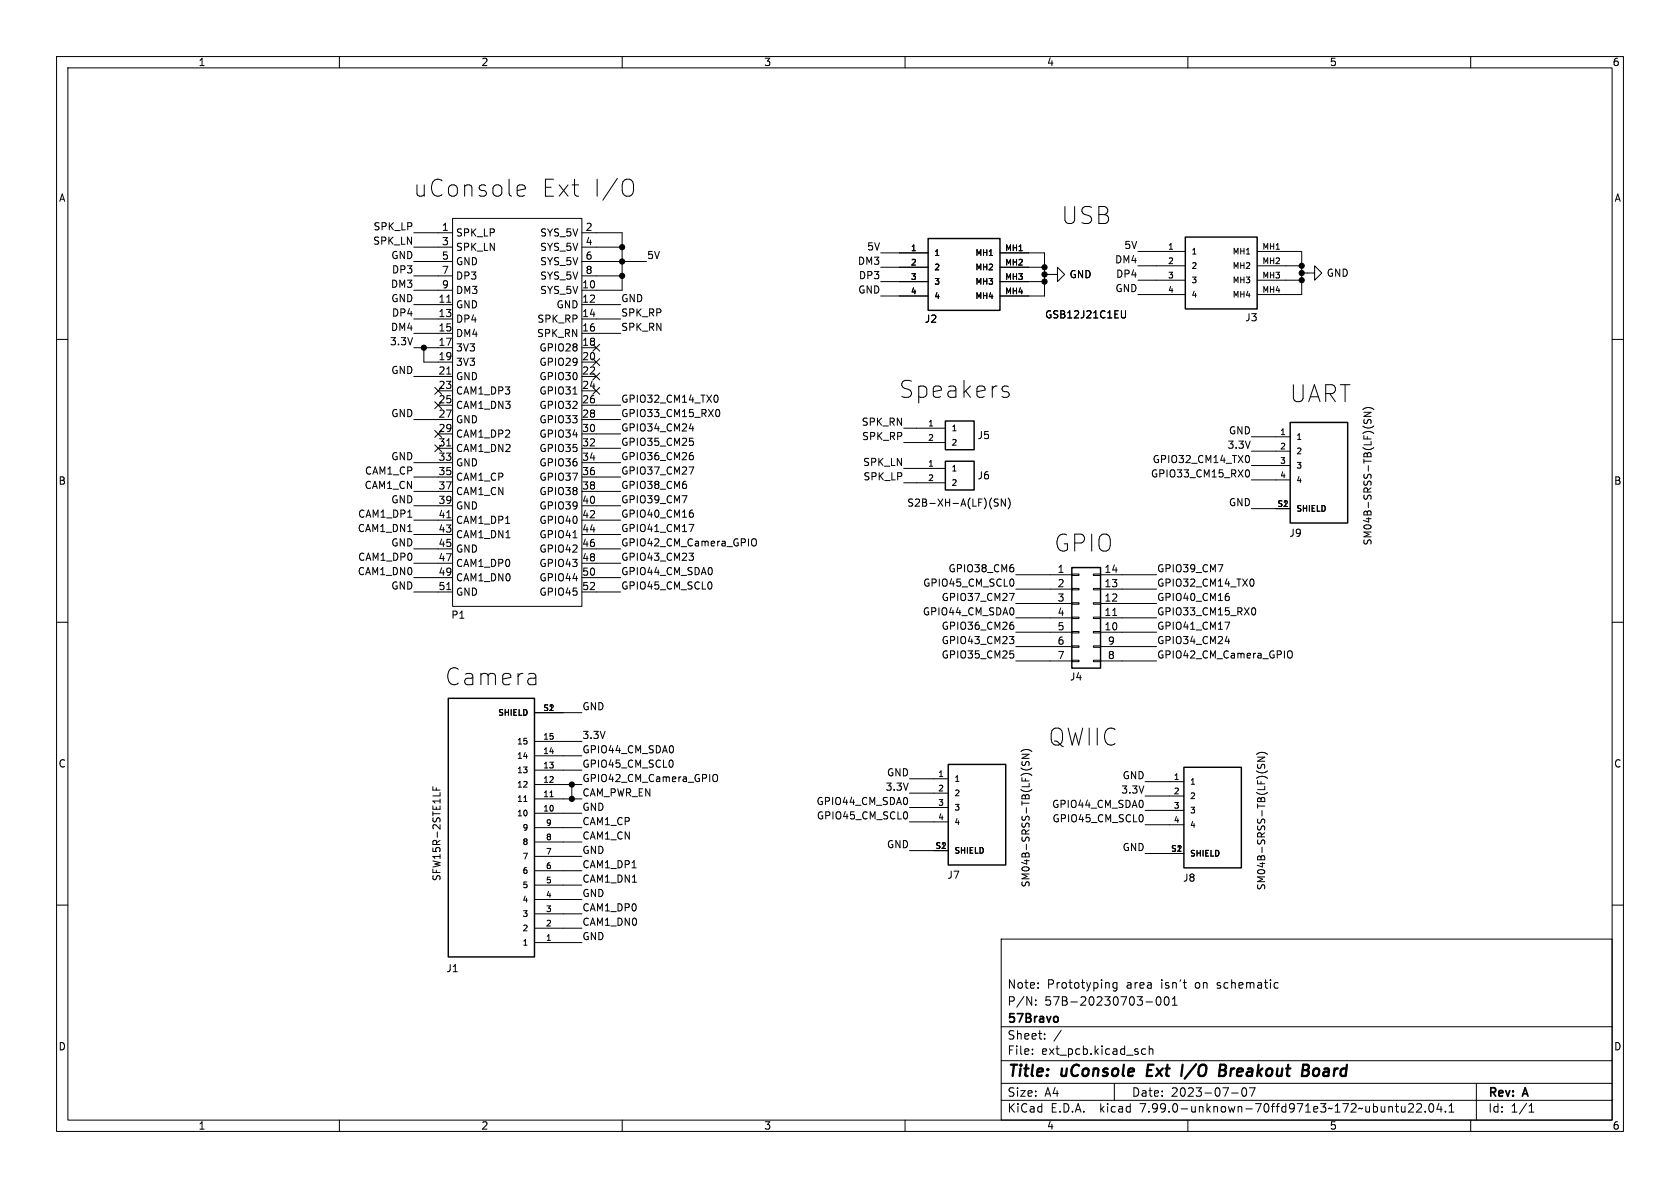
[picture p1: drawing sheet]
<svg xmlns="http://www.w3.org/2000/svg" width="297mm" height="210mm" viewBox="0 0 297 210" stroke-linecap="round" stroke-linejoin="round" font-family="sans-serif">
<g fill="none" stroke="#000" stroke-width=".18">
<path d="M10 10h277v190h-277zM12 12h273v186h-273zM60 10v2M110 10v2M160 10v2M210 10v2M260 10v2M80 38.6h22.9v68.6h-22.9zM91.6 34.5l.3 .2h.5l.3-.2M91.6 32.8l.3-.1h.5l.3 .1 .2 .6-1.5 .3M111.3 31.7l.3 .1a2.13 2.13 0 0 1 0 2.7l-.3 .2M10 60h2"/>
<path d="M73.2 41.1h6.8M73.2 51.3h6.8M73.2 53.8h6.8M73.2 56.4h6.8M73.2 58.9h6.8M73.2 43.7h6.8M73.2 46.2h6.8M73.2 48.8h6.8M79 53.4h.7M102.9 41.1h7.1v10.2h-7.1M102.9 53.8h6.8M102.9 56.4h6.8"/>
<path d="M102.9 58.9h6.8M102.9 43.7h7.1M102.9 46.2h11.4M102.9 48.8h7.1M155.7 44.7h8.4M155.7 47.2h8.4M155.7 49.8h8.4M155.7 52.3h8.4M176.8 44.7h7.9v7.6h-7.9M176.8 47.2h7.9M176.8 49.8h7.9M184.7 48.5h2.2v-1.3l1.3 1.3-1.3 1.3v-1.3"/>
<path d="M199 54.9l-.1 1.2-.2 .1-.3-.1M201.2 44.5h8.3M201.2 47h8.3M201.2 49.5h8.3M201.2 52.1h8.3M222.2 44.5h7.9v7.6h-7.9M222.2 47h7.9M222.2 49.5h7.9M230.1 48.3h2.3v-1.3l1.3 1.3-1.3 1.2v-1.2M285 60h2M73.2 74.2h6.8M73.2 61.5h6.8"/>
<path d="M73.2 66.5h6.8M74.9 61.5v2.5h5.1M76.9 76.1l1.2 1.2M76.9 78.6l1.2 1.3M76.9 71l1.2 1.2M76.9 68.5l1.2 1.2M77.5 69.1h2.5M77.5 71.6h2.5M77.5 76.7h2.5M77.5 79.2h2.5M78.1 76.1l-1.2 1.2M78.1 78.6l-1.2 1.3"/>
<path d="M78.1 71l-1.2 1.2M78.1 68.5l-1.2 1.2M79 66.1h.7M79 78.8h.7M101.3 69.7h.7M102.9 74.2h6.8M102.9 61.5h2.5M102.9 64h2.5M102.9 66.5h2.5M102.9 69.1h2.5M102.9 71.6h6.8M102.9 76.7h6.8"/>
<path d="M102.9 79.2h6.8M104.8 63.4l1.2 1.2M104.8 65.9l1.2 1.3M104.8 60.9l1.2 1.2M104.8 68.5l1.2 1.2M106 63.4l-1.2 1.2M106 65.9l-1.2 1.3M106 60.9l-1.2 1.2M106 68.5l-1.2 1.2M121.9 75.8h.7M121.9 77.5h.6M122.3 77.9l.3 .3v.3l-.3 .2"/>
<path d="M122.5 75.3v.9M126.5 69.8a.68 .68 0 0 1 .5 .7 .68 .68 0 0 1-.5 .6M126.7 72.4h.1a.68 .68 0 0 1 .5 .6 .68 .68 0 0 1-.5 .7l-.1-.1M159.8 75.7h7.3M159.8 78.2h7.3M177.6 69.2l.7 .2 .1 .4-.1 .3-.3 .1h-.6M177.6 68.2l.7 .2M221.2 77.2h6.9M221.2 79.8h6.9M240.9 72.4a1.46 1.46 0 0 1 2 0M241.1 72.9h1.3l-1.3 .7h1.3M241.2 74.2l-.1 .4 .1 .2h.4l.2-.5 .3-.1 .3 .2-.1 .5"/>
<path d="M73.2 81.8h6.8M73.2 84.3h6.8M73.2 86.9h6.8M73.2 89.4h6.8M73.2 91.9h6.8M73.2 94.5h6.8M73.2 97h6.8M73.2 99.6h6.8M79 91.5h.7M101.3 95.1h.7M102.9 81.8h6.8M102.9 84.3h6.8"/>
<path d="M102.9 86.9h6.8M102.9 89.4h6.8M102.9 91.9h6.8M102.9 94.5h6.8M102.9 97h6.8M102.9 99.6h6.8M120.6 87.6h.8l-.5 1.3M121.8 82.5h.8l-.5 1.3M121.8 92.7h.8l-.5 1.3M121.8 97.8h.8l-.4 .5M122.2 80h.3M122.2 90.2h.3"/>
<path d="M122.3 80.5l.3 .2v.3l-.3 .3M122.3 90.6l.3 .3v.3l-.3 .2M122.3 98.3l.3 .2v.3l-.3 .3M133.1 95.3l.1-.1a.43 .43 0 0 1 .5 .5v.4a.42 .42 0 0 1-.2 .4 .42 .42 0 0 1-.4 0M159.8 82.8h7.3M159.8 85.3h7.3M175.8 88.7l.6 .2 .1 .3-.3 .3-.5-.1M176.5 88.3l-.5-.1-.2 .1M177.7 88.2v1.3l-.7-1.3v1.3M178.2 88a1.46 1.46 0 0 1 0 2M215.3 99.8h.9l-.6 1.3M220.3 83.1h.2a.68 .68 0 0 1 .4 .6 .68 .68 0 0 1-.4 .6h-.2"/>
<path d="M220.5 80.5a.68 .68 0 0 1 .4 .6 .68 .68 0 0 1-.4 .7M221.2 82.3h6.9M221.2 84.8h6.9M221.2 89.9h6.9M10 110h2M73.2 102.1h6.8M73.2 104.6h6.8M79 104.2h.7M94.6 119.2l.1 .3v1.5M94.7 119.8l-.3 .1M102.9 102.1h6.8M102.9 104.6h6.8"/>
<path d="M125.8 103.1v.8M178.4 104.9h.9l-.5 1.3M178.4 112.5h.8l-.4 .5M178.6 115.1h.6M178.9 110h.2M179 115.5l.2 .3v.3l-.2 .2M179 110.5l.2 .2v.3l-.2 .2M179 113l.2 .2v.3l-.2 .3M179.2 102.6v.8M179.6 101.6h9.9M179.6 111.8h9.9M179.6 109.2h9.9"/>
<path d="M179.6 106.7h9.9M179.6 104.1h9.9M179.6 114.3h9.9M179.6 116.8h9.9M189.5 116.7h1.3v.3h-1.3zM189.5 114.2h1.3v.2h-1.3zM189.5 111.6h1.3v.3h-1.3zM189.5 109.1h1.3v.2h-1.3zM189.5 106.6h1.3v.2h-1.3zM189.5 104h1.3v.3h-1.3zM189.5 101.5h1.3v.2h-1.3zM193.3 116.7h1.3v.3h-1.3z"/>
<path d="M193.3 114.2h1.3v.2h-1.3zM193.3 111.6h1.3v.3h-1.3zM193.3 109.1h1.3v.2h-1.3zM193.3 106.6h1.3v.2h-1.3zM193.3 104h1.3v.3h-1.3zM193.3 101.5h1.3v.2h-1.3zM194.6 101.6h9.9M194.6 111.8h9.9M194.6 109.2h9.9M194.6 106.7h9.9M194.6 104.1h9.9M194.6 114.3h9.9"/>
<path d="M194.6 116.8h9.9M196.7 108.8h.7M216.5 110h.9l-.6 1.2M216.6 113.4h.8M217 104.9h.2M217.1 105.4l.2 .2v.3l-.2 .3M217.2 112.9v.9M221.3 102.4a.68 .68 0 0 1 .4 .6 .68 .68 0 0 1-.4 .6M221.4 107.5l.2-.1a.68 .68 0 0 1 .4 .7 .68 .68 0 0 1-.4 .6l-.2-.1M227.8 115.1h.1a.43 .43 0 0 1 .6 .4v.4a.42 .42 0 0 1-.3 .4 .42 .42 0 0 1-.4 0M285 110h2M76.5 139.1v.6h1.3"/>
<path d="M77.1 139.2v.5M94.5 138.7h8.4M94.5 136.1h8.4M94.5 133.6h8.4M94.5 131.1h8.4M94.5 126h8.4M94.7 120.9l-.3 .1M101.1 138.7v2.5M118.9 134.6v.8M126.2 137l.1-.1a.43 .43 0 0 1 .6 .4v.4a.42 .42 0 0 1-.3 .4 .42 .42 0 0 1-.4 0M160.8 137.7h6.8M180.5 132.9a1.46 1.46 0 0 1 1.9 0"/>
<path d="M180.7 133.3h1.2l-1.2 .8h1.2M180.7 134.6v.5l.2 .2 .3-.1 .3-.5h.3l.1 .1v.5M202.4 138.2h6.9M222.1 133.4a1.46 1.46 0 0 1 2 0M222.3 133.8h1.3l-1.3 .8h1.3M222.4 135.1l-.1 .5 .3 .2 .3-.1 .2-.5h.4l.1 .2-.1 .4M10 160h2M92.6 141.7h.6M94.5 143.8h8.4M94.5 141.2h8.4M94.5 159h8.4M94.5 156.5h8.4"/>
<path d="M94.5 153.9h8.4M94.5 151.4h8.4M94.5 148.8h8.4M94.5 146.3h8.4M97.2 140.8h.6M160.4 143.7v.8M160.8 140.2h6.8M160.8 142.7h6.8M160.8 145.3h6.8M160.8 150.4h6.8M202 144.3v.7M202.4 140.7h6.9"/>
<path d="M202.4 143.3h6.9M202.4 145.8h6.9M202.4 150.9h6.9M285 160h2M94.5 166.6h8.4M94.5 164.1h8.4M94.5 161.5h8.4M177 166h108v32h-108zM183.1 177.6v.1M183.1 176.8v.1M183.5 174.6v.1M183.5 173.8v.1"/>
<path d="M197.5 173.7v1.2l-.3 .3-.4-.1M197.5 173.8l-.5-.1-.3 .3v.4l.2 .2h.6M202.6 177.1h1.1M204.5 176.3l.2-.1a.81 .81 0 0 1 .6 .6 .81 .81 0 0 1-.3 .8l-.1 .1a.81 .81 0 0 1-.4-1.4zM206 176.3l.2-.1a.81 .81 0 0 1 .6 .6 .81 .81 0 0 1-.3 .8l-.2 .1a.81 .81 0 0 1-.3-1.4zM207.2 177.7h.9M207.2 176.6l.5-.4v1.5M209.2 173.7h.5M209.6 174.7h.1M225.5 173.7l.5 .1M226 174.6l-.5 .1M60 198v2"/>
<path d="M110 198v2M160 198v2M177 194.5h108M177 191.5h108M177 187.5h108M177 181.5h108M182.5 186.3v.1M182.5 185.5v.1M184.7 183.6v.1M184.7 182.8v.1M187.6 182.1l-1.3 2M197 191.5v3"/>
<path d="M201.8 186.1l.3 .3 .4-.1M202.5 185.5l-.4-.1-.3 .3M203.2 185.5l.2-.1 .3 .1 .1 .9M203.2 184.9v1.5M210 198v2M217.7 193.2h1.2M219.7 192.4l.2-.1a.81 .81 0 0 1 .6 .6 .81 .81 0 0 1-.3 .8l-.2 .1a.81 .81 0 0 1-.3-1.4zM220.9 192.3h1l-.7 1.5M247.7 195.6l.1 .9 .4 .1 .2-.1M248.4 195.6v1M249 195.2l.6-.1 .2 .1 .1 .3-.9 1.1h.9M250.5 195.2l.5-.1 .2 .1 .1 .3-.9 1.1h.9"/>
<path d="M252 196.5v.1M252.8 195.2l.2-.1a.81 .81 0 0 1 .5 .6 .81 .81 0 0 1-.3 .8l-.1 .1a.81 .81 0 0 1-.6-.6 .81 .81 0 0 1 .3-.8zM254.4 195l-.4 1.1h1M254.7 195.6v1M255.5 196.5v.1M256.2 196.6h.8M256.2 195.5l.4-.4v1.5M260 198v2M261 191.5v6.5M270.3 196.6h.9M270.3 195.5l.4-.4v1.5"/>
</g>
<path d="M203 188.2l-.3 2h1M211.5 188.1l-2.1 2.6M215.6 189.2h.7M215.7 188.2h.7a.49 .49 0 0 1 .3 .5 .49 .49 0 0 1-.4 .5l.3 .1a.58 .58 0 0 1-.3 .9h-.8zM231.2 189.3a.53 .53 0 0 1 0 .7M231.3 188.3a.46 .46 0 0 1-.1 .8M232.9 188.9a.62 .62 0 0 0-.7 .4v.7l.2 .2h.3" fill="none" stroke="#000" stroke-width=".4"/>
<path d="M186.8 179.7l.3 .3v.4l-.3 .3" fill="none" stroke="#000" stroke-width=".3"/>
<path d="M164.1 42.2h12.7v12.7h-12.7zM209.5 41.9h12.7v12.7h-12.7zM167.1 74.4h5.1v5.1h-5.1zM228.1 74.7h10.2v17.8h-10.2zM167.1 81.5h5.1v5.1h-5.1zM189.5 100.3h5.1v17.8h-5.1zM79.2 123.4h15.3v45.8h-15.3zM167.6 135.1h10.2v17.8h-10.2zM209.3 135.6h10.2v17.8h-10.2z" fill="none" stroke="#000" stroke-width=".25"/>
<g fill="#000" stroke="#000" stroke-width=".18">
<circle cx="110" cy="43.7" r=".46"/>
<circle cx="110" cy="46.2" r=".46"/>
<circle cx="110" cy="48.8" r=".46"/>
<circle cx="184.7" cy="48.5" r=".46"/>
<circle cx="184.7" cy="49.8" r=".46"/>
<circle cx="184.7" cy="47.2" r=".46"/>
<circle cx="230.1" cy="49.5" r=".46"/>
<circle cx="230.1" cy="48.3" r=".46"/>
<circle cx="230.1" cy="47" r=".46"/>
<circle cx="74.9" cy="61.5" r=".46"/>
<circle cx="101.1" cy="138.7" r=".46"/>
<circle cx="101.1" cy="141.2" r=".46"/>
</g>
<g font-size="4.2">
<text x="72.9" y="35.1">uConsole</text>
<text x="95.5" y="35.1">Ext</text>
<text x="104.5" y="35.1">I/O</text>
<text x="187.5" y="39.9">USB</text>
<text x="158.7" y="70.6">Speakers</text>
<text x="227.8" y="71.4">UART</text>
<text x="186.2" y="97.8">GPIO</text>
<text x="78.5" y="121.4">Camera</text>
<text x="185.2" y="132.1">QWIIC</text>
</g>
<g font-size="2.8">
<text x="178" y="190.9">Title:</text>
<text x="187.7" y="190.9">uConsole</text>
<text x="203.6" y="190.9">Ext</text>
<text x="210.5" y="190.9">I/O</text>
<text x="218" y="190.9">Breakout</text>
<text x="233.4" y="190.9">Board</text>
</g>
<g font-size="2.1">
<text x="178" y="178">P/N:</text>
<text x="178" y="175">Note:</text>
<text x="184.7" y="178">57B-20230703-001</text>
<text x="185.1" y="175">Prototyping</text>
<text x="199.2" y="175">area</text>
<text x="205.4" y="175">isn't</text>
<text x="211.6" y="175">on</text>
<text x="215.6" y="175">schematic</text>
<text x="178" y="184">Sheet:</text>
<text x="178" y="181.2">57Bravo</text>
<text x="178" y="186.7">File:</text>
<text x="184.1" y="186.7">ext_pcb.kicad_sch</text>
<text x="178" y="196.9">KiCad</text>
<text x="178" y="194.1">Size:</text>
<text x="184.7" y="194.1">A4</text>
<text x="185.7" y="196.9">E.D.A.</text>
<text x="194.6" y="196.9">kicad</text>
<text x="200" y="194.1">Date:</text>
<text x="201.8" y="196.9">7.99.0-unknown-70ffd971e3~172~ubuntu22.04.1</text>
<text x="207" y="194.1">2023-07-07</text>
<text x="263" y="194.3">Rev:</text>
<text x="263" y="196.9">Id:</text>
<text x="267.1" y="196.9">1/1</text>
<text x="269.4" y="194.3">A</text>
</g>
<g font-size="1.8">
<text x="35" y="11.9">1</text>
<text x="85" y="11.9">2</text>
<text x="135" y="11.9">3</text>
<text x="185" y="11.9">4</text>
<text x="235" y="11.9">5</text>
<text x="285" y="11.9">6</text>
<text x="10.3" y="35.9">A</text>
<text x="285.3" y="35.9">A</text>
<text x="65.9" y="40.8">SPK_LP</text>
<text x="78" y="40.9">1</text>
<text x="103.4" y="40.9">2</text>
<text x="65.9" y="43.3">SPK_LN</text>
<text x="69.1" y="45.9">GND</text>
<text x="78" y="43.4">3</text>
<text x="78" y="46">5</text>
<text x="80.5" y="42">SPK_LP</text>
<text x="80.5" y="44.6">SPK_LN</text>
<text x="80.5" y="47.1">GND</text>
<text x="95.4" y="42">SYS_5V</text>
<text x="95.4" y="44.6">SYS_5V</text>
<text x="95.4" y="47.1">SYS_5V</text>
<text x="103.4" y="43.4">4</text>
<text x="103.4" y="46">6</text>
<text x="114.3" y="45.9">5V</text>
<text x="151.6" y="46.9">DM3</text>
<text x="153.2" y="44.4">5V</text>
<text x="197" y="46.6">DM4</text>
<text x="198.7" y="44.1">5V</text>
<text x="69" y="51">DM3</text>
<text x="69.1" y="53.5">GND</text>
<text x="69.2" y="48.4">DP3</text>
<text x="77.4" y="53.6">11</text>
<text x="78" y="48.5">7</text>
<text x="78" y="51.1">9</text>
<text x="80.5" y="49.6">DP3</text>
<text x="80.5" y="52.2">DM3</text>
<text x="95.4" y="52.2">SYS_5V</text>
<text x="95.4" y="49.6">SYS_5V</text>
<text x="102.8" y="51.1">10</text>
<text x="102.8" y="53.6">12</text>
<text x="103.4" y="48.5">8</text>
<text x="109.7" y="53.5">GND</text>
<text x="151.6" y="52">GND</text>
<text x="151.7" y="49.4">DP3</text>
<text x="189" y="49.4">GND</text>
<text x="197.1" y="51.7">GND</text>
<text x="197.2" y="49.2">DP4</text>
<text x="234.5" y="49.1">GND</text>
<text x="69" y="58.6">DM4</text>
<text x="69.2" y="56">DP4</text>
<text x="77.4" y="56.1">13</text>
<text x="77.4" y="58.7">15</text>
<text x="80.5" y="54.7">GND</text>
<text x="80.5" y="57.3">DP4</text>
<text x="80.5" y="59.8">DM4</text>
<text x="94.8" y="59.8">SPK_RN</text>
<text x="94.9" y="57.3">SPK_RP</text>
<text x="98.3" y="54.7">GND</text>
<text x="102.8" y="56.1">14</text>
<text x="102.8" y="58.7">16</text>
<text x="109.7" y="58.6">SPK_RN</text>
<text x="109.7" y="56">SPK_RP</text>
<text x="163.4" y="57.3">J2</text>
<text x="184.7" y="56.5">GSB12J21C1EU</text>
<text x="220" y="57">J3</text>
<text x="68.8" y="61.1">3.3V</text>
<text x="77.4" y="61.2">17</text>
<text x="77.4" y="63.8">19</text>
<text x="80.5" y="62.3">3V3</text>
<text x="80.5" y="64.9">3V3</text>
<text x="95.3" y="62.3">GPIO28</text>
<text x="95.3" y="64.9">GPIO29</text>
<text x="102.8" y="61.2">18</text>
<text x="102.8" y="63.8">20</text>
<text x="69.1" y="66.2">GND</text>
<text x="77.4" y="66.3">21</text>
<text x="77.4" y="68.8">23</text>
<text x="77.4" y="71.4">25</text>
<text x="80.5" y="67.4">GND</text>
<text x="80.5" y="70">CAM1_DP3</text>
<text x="95.3" y="67.4">GPIO30</text>
<text x="95.3" y="70">GPIO31</text>
<text x="102.8" y="66.3">22</text>
<text x="102.8" y="68.8">24</text>
<text x="102.8" y="71.4">26</text>
<text x="109.7" y="71.3">GPIO32_CM14_TX0</text>
<text x="69.1" y="73.8">GND</text>
<text x="77.4" y="73.9">27</text>
<text x="77.4" y="76.5">29</text>
<text x="80.5" y="72.5">CAM1_DN3</text>
<text x="80.5" y="75">GND</text>
<text x="80.5" y="77.6">CAM1_DP2</text>
<text x="95.3" y="72.5">GPIO32</text>
<text x="95.3" y="75">GPIO33</text>
<text x="95.3" y="77.6">GPIO34</text>
<text x="102.8" y="73.9">28</text>
<text x="102.8" y="76.5">30</text>
<text x="109.7" y="73.8">GPIO33_CM15_RX0</text>
<text x="109.7" y="76.4">GPIO34_CM24</text>
<text x="152.2" y="75.3">SPK_RN</text>
<text x="152.3" y="77.9">SPK_RP</text>
<text x="172.7" y="77.8">J5</text>
<text x="217.2" y="76.9">GND</text>
<text x="64.4" y="84">CAM1_CP</text>
<text x="69.1" y="81.4">GND</text>
<text x="77.4" y="79">31</text>
<text x="77.4" y="81.5">33</text>
<text x="80.5" y="80.1">CAM1_DN2</text>
<text x="80.5" y="82.7">GND</text>
<text x="95.3" y="80.1">GPIO35</text>
<text x="95.3" y="82.7">GPIO36</text>
<text x="102.8" y="79">32</text>
<text x="102.8" y="81.5">34</text>
<text x="109.7" y="84">GPIO37_CM27</text>
<text x="109.7" y="81.4">GPIO36_CM26</text>
<text x="109.7" y="78.9">GPIO35_CM25</text>
<text x="152.5" y="82.5">SPK_LN</text>
<text x="203.7" y="81.9">GPIO32_CM14_TX0</text>
<text x="216.9" y="79.4">3.3V</text>
<text x="10.3" y="85.9">B</text>
<text x="64.4" y="86.5">CAM1_CN</text>
<text x="69.1" y="89.1">GND</text>
<text x="77.4" y="84.1">35</text>
<text x="77.4" y="86.6">37</text>
<text x="77.4" y="89.2">39</text>
<text x="80.5" y="85.2">CAM1_CP</text>
<text x="80.5" y="87.7">CAM1_CN</text>
<text x="95.3" y="85.2">GPIO37</text>
<text x="95.3" y="87.7">GPIO38</text>
<text x="102.8" y="84.1">36</text>
<text x="102.8" y="86.6">38</text>
<text x="102.8" y="89.2">40</text>
<text x="109.7" y="89.1">GPIO39_CM7</text>
<text x="109.7" y="86.5">GPIO38_CM6</text>
<text x="152.5" y="85">SPK_LP</text>
<text x="160.3" y="89.8">S2B-XH-A(LF)(SN)</text>
<text x="172.7" y="84.9">J6</text>
<text x="203.4" y="84.5">GPIO33_CM15_RX0</text>
<text x="217.2" y="89.6">GND</text>
<text x="285.3" y="85.9">B</text>
<text x="63.2" y="94.1">CAM1_DN1</text>
<text x="63.2" y="91.6">CAM1_DP1</text>
<text x="77.4" y="91.7">41</text>
<text x="77.4" y="94.2">43</text>
<text x="80.5" y="90.3">GND</text>
<text x="80.5" y="92.8">CAM1_DP1</text>
<text x="80.5" y="95.4">CAM1_DN1</text>
<text x="95.3" y="90.3">GPIO39</text>
<text x="95.3" y="92.8">GPIO40</text>
<text x="95.3" y="95.4">GPIO41</text>
<text x="102.8" y="91.7">42</text>
<text x="102.8" y="94.2">44</text>
<text x="109.7" y="91.6">GPIO40_CM16</text>
<text x="109.7" y="94.1">GPIO41_CM17</text>
<text x="227.8" y="95.1">J9</text>
<text x="63.2" y="101.8">CAM1_DN0</text>
<text x="63.2" y="99.2">CAM1_DP0</text>
<text x="69.1" y="96.7">GND</text>
<text x="77.4" y="96.8">45</text>
<text x="77.4" y="99.3">47</text>
<text x="77.4" y="101.9">49</text>
<text x="80.5" y="97.9">GND</text>
<text x="80.5" y="100.4">CAM1_DP0</text>
<text x="95.3" y="97.9">GPIO42</text>
<text x="95.3" y="100.4">GPIO43</text>
<text x="102.8" y="96.8">46</text>
<text x="102.8" y="99.3">48</text>
<text x="102.8" y="101.9">50</text>
<text x="109.7" y="99.2">GPIO43_CM23</text>
<text x="109.7" y="101.8">GPIO44_CM_SDA0</text>
<text x="109.7" y="96.7">GPIO42_CM_Camera_GPIO</text>
<text x="167.6" y="101.3">GPIO38_CM6</text>
<text x="186.9" y="101.3">1</text>
<text x="195.2" y="101.3">14</text>
<text x="204.5" y="101.3">GPIO39_CM7</text>
<text x="242.7" y="96.5" transform="rotate(-90 242.7 96.5)">SM04B-SRSS-TB(LF)(SN)</text>
<text x="69.1" y="104.3">GND</text>
<text x="77.4" y="104.4">51</text>
<text x="80.5" y="103">CAM1_DN0</text>
<text x="80.5" y="105.5">GND</text>
<text x="95.3" y="103">GPIO44</text>
<text x="95.3" y="105.5">GPIO45</text>
<text x="102.8" y="104.4">52</text>
<text x="109.7" y="104.3">GPIO45_CM_SCL0</text>
<text x="163.1" y="103.8">GPIO45_CM_SCL0</text>
<text x="166.4" y="106.3">GPIO37_CM27</text>
<text x="186.9" y="103.9">2</text>
<text x="186.9" y="106.4">3</text>
<text x="195.2" y="106.4">12</text>
<text x="195.2" y="103.9">13</text>
<text x="204.5" y="103.8">GPIO32_CM14_TX0</text>
<text x="204.5" y="106.3">GPIO40_CM16</text>
<text x="79.7" y="109.6">P1</text>
<text x="163" y="108.9">GPIO44_CM_SDA0</text>
<text x="166.4" y="111.4">GPIO36_CM26</text>
<text x="166.4" y="114">GPIO43_CM23</text>
<text x="186.9" y="109">4</text>
<text x="186.9" y="111.5">5</text>
<text x="195.2" y="111.5">10</text>
<text x="195.2" y="109">11</text>
<text x="204.5" y="108.9">GPIO33_CM15_RX0</text>
<text x="204.5" y="114">GPIO34_CM24</text>
<text x="204.5" y="111.4">GPIO41_CM17</text>
<text x="166.4" y="116.5">GPIO35_CM25</text>
<text x="186.9" y="114">6</text>
<text x="186.9" y="116.6">7</text>
<text x="195.8" y="116.6">8</text>
<text x="195.8" y="114">9</text>
<text x="204.5" y="116.5">GPIO42_CM_Camera_GPIO</text>
<text x="102.9" y="125.6">GND</text>
<text x="189.1" y="120.5">J4</text>
<text x="102.9" y="130.7">3.3V</text>
<text x="10.3" y="135.9">C</text>
<text x="102.9" y="135.8">GPIO45_CM_SCL0</text>
<text x="102.9" y="133.3">GPIO44_CM_SDA0</text>
<text x="156.7" y="137.3">GND</text>
<text x="198.4" y="137.8">GND</text>
<text x="285.3" y="135.9">C</text>
<text x="102.9" y="143.4">GND</text>
<text x="102.9" y="140.9">CAM_PWR_EN</text>
<text x="102.9" y="138.3">GPIO42_CM_Camera_GPIO</text>
<text x="144.3" y="142.4">GPIO44_CM_SDA0</text>
<text x="156.5" y="139.9">3.3V</text>
<text x="185.9" y="142.9">GPIO44_CM_SDA0</text>
<text x="198.1" y="140.4">3.3V</text>
<text x="102.9" y="148.5">CAM1_CN</text>
<text x="102.9" y="146">CAM1_CP</text>
<text x="144.3" y="144.9">GPIO45_CM_SCL0</text>
<text x="186" y="145.4">GPIO45_CM_SCL0</text>
<text x="78.1" y="155.9" transform="rotate(-90 78.1 155.9)">SFW15R-2STE1LF</text>
<text x="102.9" y="151">GND</text>
<text x="102.9" y="153.6">CAM1_DP1</text>
<text x="156.7" y="150">GND</text>
<text x="167.4" y="155.5">J7</text>
<text x="198.4" y="150.5">GND</text>
<text x="102.9" y="158.7">GND</text>
<text x="102.9" y="156.1">CAM1_DN1</text>
<text x="102.9" y="161.2">CAM1_DP0</text>
<text x="182.2" y="157" transform="rotate(-90 182.2 157)">SM04B-SRSS-TB(LF)(SN)</text>
<text x="209.1" y="156.1">J8</text>
<text x="223.9" y="157.5" transform="rotate(-90 223.9 157.5)">SM04B-SRSS-TB(LF)(SN)</text>
<text x="102.9" y="163.7">CAM1_DN0</text>
<text x="102.9" y="166.3">GND</text>
<text x="78.8" y="172.1">J1</text>
<text x="10.3" y="185.9">D</text>
<text x="285.3" y="185.9">D</text>
<text x="35" y="199.9">1</text>
<text x="85" y="199.9">2</text>
<text x="135" y="199.9">3</text>
<text x="185" y="199.9">4</text>
<text x="235" y="199.9">5</text>
<text x="285" y="199.9">6</text>
</g>
<g font-size="1.4">
<text x="160.9" y="44.5">1</text>
<text x="160.9" y="47">2</text>
<text x="165.1" y="45.4">1</text>
<text x="165.1" y="48">2</text>
<text x="172.3" y="45.4">MH1</text>
<text x="172.3" y="48">MH2</text>
<text x="177.6" y="44.5">MH1</text>
<text x="177.6" y="47">MH2</text>
<text x="206.4" y="44.2">1</text>
<text x="206.4" y="46.7">2</text>
<text x="210.6" y="45.2">1</text>
<text x="210.6" y="47.7">2</text>
<text x="217.8" y="45.2">MH1</text>
<text x="217.8" y="47.7">MH2</text>
<text x="223.1" y="44.2">MH1</text>
<text x="223.1" y="46.7">MH2</text>
<text x="160.9" y="49.5">3</text>
<text x="160.9" y="52.1">4</text>
<text x="165.1" y="50.5">3</text>
<text x="165.1" y="53.1">4</text>
<text x="172.3" y="50.5">MH3</text>
<text x="172.3" y="53.1">MH4</text>
<text x="177.6" y="49.5">MH3</text>
<text x="177.6" y="52.1">MH4</text>
<text x="206.4" y="49.3">3</text>
<text x="206.4" y="51.8">4</text>
<text x="210.6" y="50.3">3</text>
<text x="210.6" y="52.8">4</text>
<text x="217.8" y="50.3">MH3</text>
<text x="217.8" y="52.8">MH4</text>
<text x="223.1" y="49.3">MH3</text>
<text x="223.1" y="51.8">MH4</text>
<text x="164" y="75.4">1</text>
<text x="164" y="78">2</text>
<text x="168.1" y="76.4">1</text>
<text x="226.2" y="77">1</text>
<text x="229.1" y="78">1</text>
<text x="164" y="82.6">1</text>
<text x="168.1" y="79">2</text>
<text x="168.1" y="83.5">1</text>
<text x="226.2" y="79.5">2</text>
<text x="226.2" y="82">3</text>
<text x="229.1" y="80.5">2</text>
<text x="229.1" y="83">3</text>
<text x="164" y="85.1">2</text>
<text x="168.1" y="86.1">2</text>
<text x="225.7" y="89.7">S1</text>
<text x="226.2" y="84.6">4</text>
<text x="226.7" y="89.7">2</text>
<text x="229.1" y="85.6">4</text>
<text x="229.1" y="90.7">SHIELD</text>
<text x="95.9" y="125.7">S1</text>
<text x="96.9" y="125.7">2</text>
<text x="87.9" y="126.7">SHIELD</text>
<text x="91.3" y="131.8">15</text>
<text x="95.9" y="130.8">15</text>
<text x="91.3" y="136.9">13</text>
<text x="91.3" y="134.3">14</text>
<text x="95.9" y="135.9">13</text>
<text x="95.9" y="133.4">14</text>
<text x="165.8" y="137.4">1</text>
<text x="207.4" y="137.9">1</text>
<text x="91.3" y="142">11</text>
<text x="91.3" y="139.4">12</text>
<text x="95.9" y="143.5">10</text>
<text x="95.9" y="141">11</text>
<text x="95.9" y="138.4">12</text>
<text x="165.8" y="140">2</text>
<text x="165.8" y="142.5">3</text>
<text x="168.7" y="138.4">1</text>
<text x="168.7" y="140.9">2</text>
<text x="168.7" y="143.5">3</text>
<text x="207.4" y="140.5">2</text>
<text x="207.4" y="143">3</text>
<text x="210.3" y="138.9">1</text>
<text x="210.3" y="141.5">2</text>
<text x="210.3" y="144">3</text>
<text x="91.3" y="144.5">10</text>
<text x="92.3" y="149.6">8</text>
<text x="92.3" y="147">9</text>
<text x="96.4" y="148.6">8</text>
<text x="96.4" y="146.1">9</text>
<text x="165.8" y="145">4</text>
<text x="168.7" y="146">4</text>
<text x="207.4" y="145.5">4</text>
<text x="210.3" y="146.5">4</text>
<text x="92.3" y="154.7">6</text>
<text x="92.3" y="152.1">7</text>
<text x="96.4" y="153.7">6</text>
<text x="96.4" y="151.1">7</text>
<text x="165.3" y="150.1">S1</text>
<text x="166.2" y="150.1">2</text>
<text x="168.7" y="151.1">SHIELD</text>
<text x="206.9" y="150.6">S1</text>
<text x="207.9" y="150.6">2</text>
<text x="210.3" y="151.6">SHIELD</text>
<text x="92.3" y="159.7">4</text>
<text x="92.3" y="157.2">5</text>
<text x="96.4" y="161.3">3</text>
<text x="96.4" y="158.8">4</text>
<text x="96.4" y="156.2">5</text>
<text x="92.3" y="167.4">1</text>
<text x="92.3" y="164.8">2</text>
<text x="92.3" y="162.3">3</text>
<text x="96.4" y="166.4">1</text>
<text x="96.4" y="163.8">2</text>
</g>
</svg>
